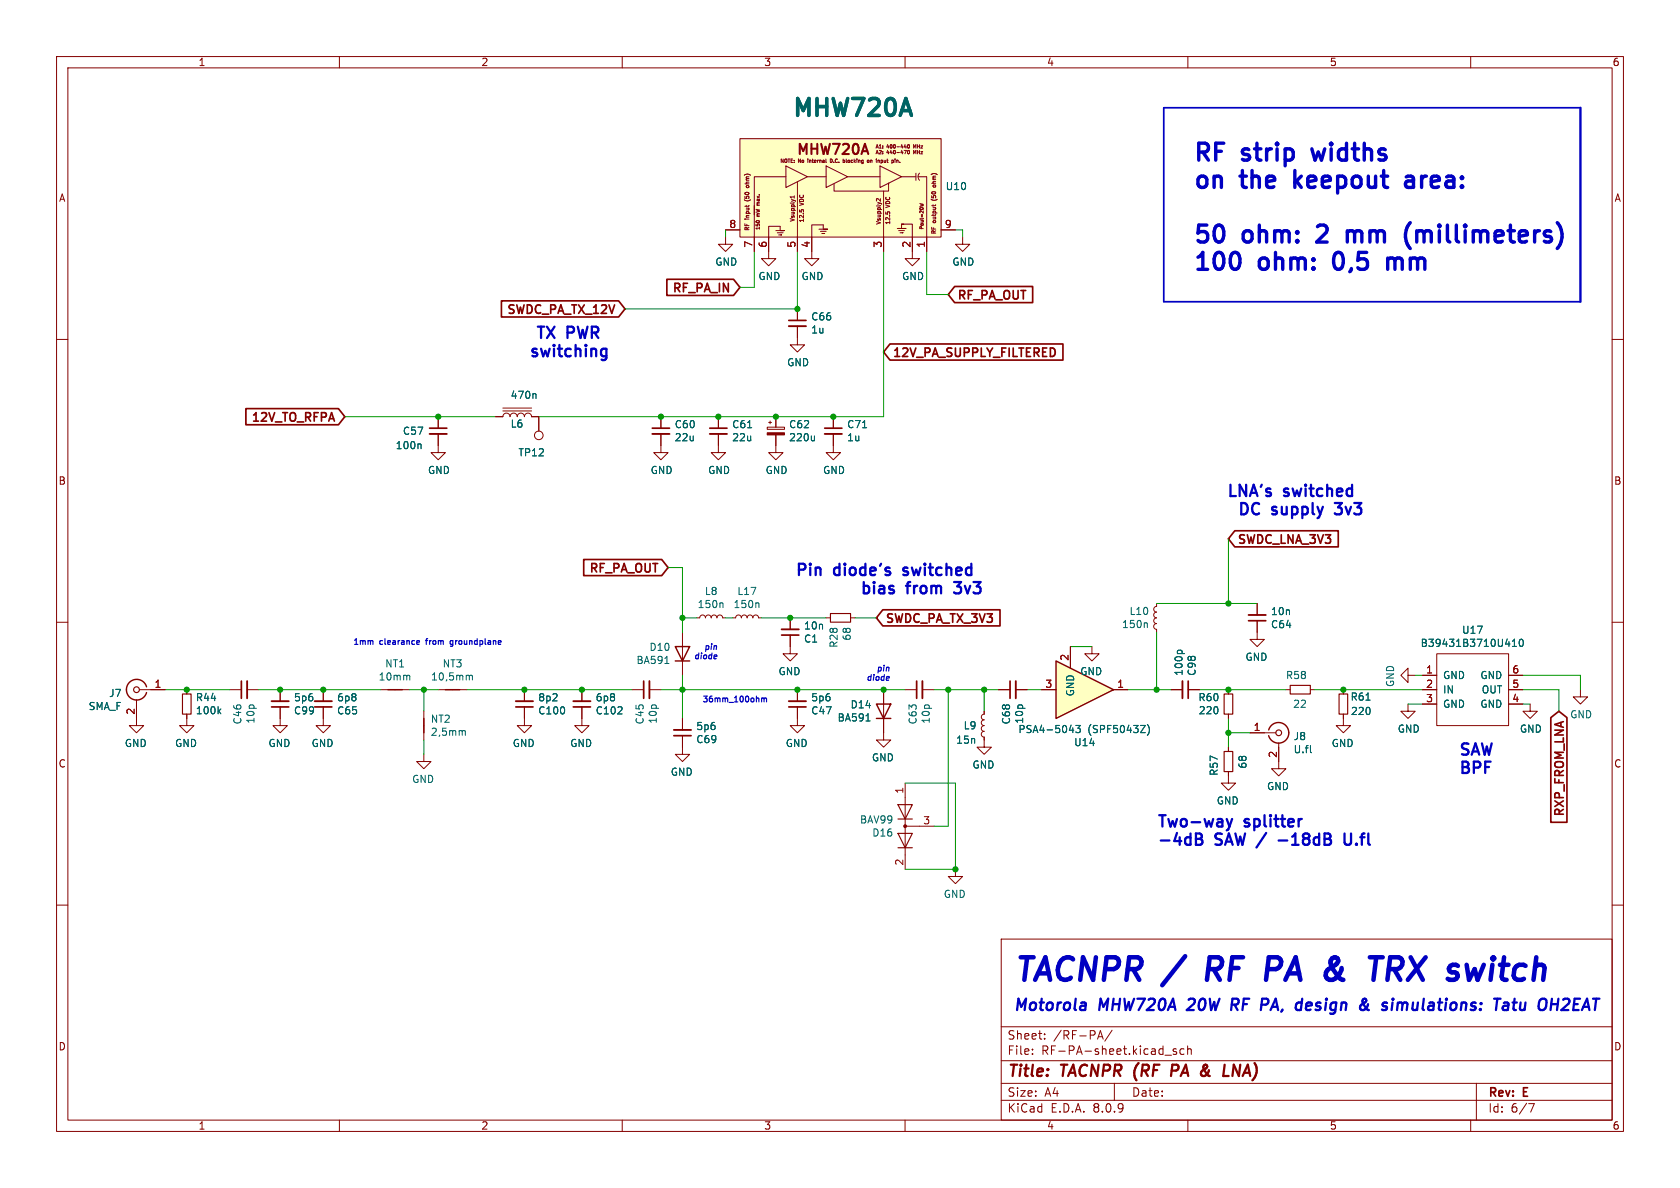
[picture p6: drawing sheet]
<svg xmlns="http://www.w3.org/2000/svg" width="297mm" height="210mm" viewBox="0 0 297 210" stroke-linecap="round" stroke-linejoin="round" font-family="sans-serif">
<g fill="none" stroke="#840000" stroke-width=".18">
<path d="M10 10h277v190h-277zM12 12h273v186h-273zM60 10v2M110 10v2M160 10v2M210 10v2M260 10v2M128.3 41.9v1.3h1.2l-1.2 1.3-1.3-1.3h1.3M135.9 44.5v1.2h1.3l-1.3 1.3-1.3-1.3h1.3M141 57.7v3.3h1.2l-1.2 1.2-1.3-1.2h1.3M141 54.6v2M10 60h2"/>
<path d="M116.8 76.7v3.3h1.3l-1.3 1.3-1.2-1.3h1.2M116.8 73.7v2M127 76.7v3.3h1.3l-1.3 1.3-1.3-1.3h1.3M127 73.7v2M285 60h2M10 110h2M193 114.3v1.3h-1.2l1.2 1.2 1.3-1.2h-1.3M285 110h2M160 138.4v15.3M174 125.7v.5l-.4 .2-.1 .4 .1 .3 .4 .1-.4 .2-.1 .4 .1 .3 .4 .2-.4 .2-.1 .5 .2 .2 .3 .1-.4 .1-.1 .4 .1 .4 .4 .1v.5M176.5 121.9h2.1M179.6 121.9h2"/>
<path d="M207 121.9h2M210.1 121.9h2M160 146.1h5.1M168.9 153.7v1.2h-1.3l1.3 1.3 1.3-1.3h-1.3M10 160h2M177 166h108v32h-108zM285 160h2M60 198v2M110 198v2M160 198v2M177 194.5h108M177 191.5h108"/>
<path d="M177 187.5h108M177 181.5h108M182.5 186.3v.1M182.5 185.5v.1M184.7 183.6v.1M184.7 182.8v.1M194 183.7l.5-1.5 .5 1.5M194.2 183.3h.7M196.6 182.1l-1.3 2M197 191.5v3M206 186.5h1.1M208 185.5l-.4-.1-.2 .2 .1 .2 .5 .2v.3h-.6"/>
<path d="M209.3 185.5l-.4-.1-.3 .3v.4l.1 .2h.6M210 184.9v1.5M210 185.5l.2-.1 .3 .1 .1 .9M210 198v2M260 198v2M261 191.5v6.5M270.2 195.1h1l-.6 1.5"/>
</g>
<path d="M207.3 188.2h.7M208.1 189.2l-1 .1M213.3 189.8l.6 .4M213.7 189.2l-.1 .4-.4 .4M217.9 190.2l.2-2 .9 2" fill="none" stroke="#840000" stroke-width=".4"/>
<path d="M139.4 57.7h3.1M115.3 76.7h3.1M125.5 76.7h3M179.6 120.4v3M209 120.4v3" fill="none" stroke="#840000" stroke-width=".33"/>
<path d="M139.4 56.6h3.1M115.3 75.7h3.1M125.5 75.7h3M178.6 120.4v3M210.1 120.4v3" fill="none" stroke="#840000" stroke-width=".3"/>
<path d="M132.2 75.6h.7M208.1 115.2l.3-.3h.3l.3 .3" fill="none" stroke="#006464" stroke-width=".18"/>
<path d="M158.7 144.8h2.6M158.7 149.9h2.6M158.7 142.2h2.6l-1.3 2.6zM158.7 147.3h2.6l-1.3 2.6z" fill="none" stroke="#840000" stroke-width=".2"/>
<circle cx="160" cy="146" r=".25" fill="#840000" stroke="#840000" stroke-width=".18"/>
<path d="M130.8 24.5h35.6v17.4h-35.6z" fill="#ffffc2"/>
<g fill="none" stroke="#840000" stroke-width=".18">
<path d="M130.8 24.5h35.6v17.4h-35.6zM131.6 35.3h.1M131.6 30.9v.1M131.9 35.5h.5M132.1 32.8l-.2 .1 .2 .3 .3-.1-.1-.3M133.3 36.3v8.2M133.7 39.1h-.1M133.7 39.1h.1M133.7 39.1l.3-.1 .3 .1M133.9 36.3h.4M133.9 36.1v.2M133.9 36.3h.1"/>
<path d="M138.9 31.2h-5.6v6.8M138.9 29.3l3.8 1.9-3.8 1.9zM140.4 34.6v.4M140.4 34.8h-.7l.2 .2M141 32.1v12.4M141.3 37.1v.3M141.6 37.4l.1-.3h.3l.1 .3M142.7 31.2h3.3M146 29.3l3.9 1.9-3.9 1.9zM147.4 32.5v1.3h9.7v-1.4v.1M149.9 31.2h5.7M153.9 28.3v.4"/>
<path d="M153.9 28.4l.2-.1 .1 .4M154.9 28.1v.1M154.9 28.2h.1M155.6 29.3l3.8 1.9-3.8 1.9zM155.6 35.1v.5l-.5-.5-.2 .2 .1 .2M155.8 28.3l.3 .1-.1 .3h-.2M156.2 33.8v10.7M156.3 28.3l.1 .4M156.6 37.5v.3M156.9 37.8l.1-.4 .3 .1v.3M156.9 25.5l-.1 .5M156.9 26.6l-.1 .4"/>
<path d="M157.5 26.6l-.1 .4M158.7 28.3l.1 .4M159.1 28.7h.1M159.4 39.6v.8M159.4 31.2h2.5M159.4 25.5l-.1 .5M159.4 26.6l-.1 .4M159.8 39.6h-.4h1.9v6.1h1.3l-1.3 1.3-1.3-1.3h1.3M159.8 26.6h.4l-.2 .6M160 25.5l-.1 .5h.3M160.5 25.6h.1a.28 .28 0 0 1 .2 .3 .28 .28 0 0 1-.3 .2zM160.5 26.6h.1a.28 .28 0 0 1 .2 .3 .28 .28 0 0 1-.3 .2z"/>
<path d="M161.7 26l-.2-.4v.6M161.7 27l-.2-.4v.6M161.9 30.6v1.3M162.3 31.2h1.5v13.3M162.6 30.6a.9 .9 0 0 0 0 1.3M162.6 36l.6 .1-.4 .1 .4 .2-.6 .1M164.6 35.2h.1M164.6 30.8v.1M164.9 35.4h.5M164.9 36.2v.3M165.1 32.7l-.2 .1 .2 .3 .3-.1-.1-.3M165.4 36.2v.1"/>
<path d="M128.3 40.6h2.5M135.9 41.9v2.6M137.2 40.8h1.5h-.7M137.4 41.1h1M137.7 41.5h.5h-.2M137.9 40.8v-.8h-2v2.2M144.8 40.5h1.5h-.6M145 40.9h1M145.3 41.3h.5h-.1M145.5 40.5v-.7h-2v5.9h1.3l-1.3 1.3-1.3-1.3h1.3M158.6 40.4h1.5h-.6M158.9 40.8h1"/>
<path d="M159.1 41.1h.5h-.1M166.4 40.6h2.5M135.6 75.5h3.1v.4h-3.1zM135.9 74.7h.5M136.1 74.4v.5M137.2 76.9v3.1h1.2l-1.2 1.3-1.3-1.3h1.3M137.2 73.7v1.8M147.3 76.7v3.3h1.3l-1.3 1.3-1.3-1.3h1.3M147.3 73.7v2M123.2 109.2h.5l.1-.3 .4-.2 .4 .2 .1 .3 .2-.3 .3-.2 .4 .2 .1 .3 .2-.3 .3-.2 .4 .2 .1 .3 .2-.3 .4-.2 .3 .2 .2 .3h.5M129.5 109.2h.5l.2-.3 .4-.2 .3 .2 .2 .3 .1-.3 .4-.2 .3 .2 .2 .3 .1-.3 .4-.2 .3 .2 .2 .3 .1-.3 .4-.2 .4 .2 .1 .3h.5M139.7 112.3v3.3h-1.3l1.3 1.2 1.3-1.2h-1.3"/>
<path d="M139.7 109.2v2.1M146 109.2h.8M150.4 109.2h.7M204.5 106.7v.5l-.4 .1-.1 .4 .1 .4 .4 .1-.4 .1-.1 .4 .1 .4 .4 .1-.4 .2-.1 .5 .2 .2 .3 .1-.4 .2-.1 .3 .1 .4 .4 .2v.5M222.2 111.8v1.2h-1.2l1.2 1.3 1.3-1.3h-1.3M248.9 119.4v-1.3l-1.3 1.3 1.3 1.3v-1.3h1.3M251.5 119.4h2.5M254 115.6h12.7v12.7h-12.7zM266.7 119.4h2.5M49.5 127v1.3h-1.2l1.2 1.2 1.3-1.2h-1.3M120.6 130v3.4h-1.2l1.2 1.2 1.3-1.2h-1.3M120.6 127v2"/>
<path d="M141 125v3.3h-1.3l1.3 1.2 1.2-1.2h-1.2M141 121.9v2.1M156.2 121.9v8.9h-1.3l1.3 1.3 1.3-1.3h-1.3M174 130.8v1.3h-1.3l1.3 1.3 1.3-1.3h-1.3M217.2 136.4v2h-1.3l1.3 1.3 1.2-1.3h-1.2M217.2 121.9v.8M217.2 126.2v.8M217.2 132.1v.7M221 129.5h4.6M226.1 131.3v4.6h-1.3l1.3 1.3 1.2-1.3h-1.2M227.3 121.9h.8M231.6 121.9h.8"/>
<path d="M237.5 126.2v2.1h-1.3l1.3 1.2 1.3-1.2h-1.3M237.5 121.9v.8M248.9 124.5v1.2h1.3l-1.3 1.3-1.3-1.3h1.3M251.5 121.9h2.5M251.5 124.5h2.5M266.7 121.9h2.5M266.7 124.5h2.5M270.5 124.5v1.2h1.3l-1.3 1.3-1.3-1.3h1.3M279.4 121.9v1.3h1.3l-1.3 1.3-1.3-1.3h1.3"/>
</g>
<path d="M144 77.1v.8M144 77.8l-.2 .1M152.5 75.6h.7M127.6 106.6l.2 .1v.7M134 106.6l.2 .1v.7M202.7 110.1l.1 .2v.6M267.4 114.3h.7M267.4 113.4l.3-.4v1.3M268.8 113.1l.1-.1a.68 .68 0 0 1 .4 .6 .68 .68 0 0 1-.4 .7 .84 .84 0 0 1-.1-1.2zM153.1 127.5h.7M231.7 133l.2 .1M241.5 123.8h.7" fill="none" stroke="#006464" stroke-width=".18"/>
<path d="M145.8 76.7h3M138.2 111.3h3M119.1 129h3.1M139.4 124h3.1" fill="none" stroke="#840000" stroke-width=".33"/>
<path d="M145.8 75.7h3M138.2 112.3h3M119.1 130h3.1M139.4 125h3.1" fill="none" stroke="#840000" stroke-width=".3"/>
<path d="M135.6 76.5h3.1v.4h-3.1z" fill="#840000" stroke="#840000" stroke-width=".18"/>
<path d="M154.9 124.5h2.6l-1.3 2.5zM154.9 127h2.6M224.3 129a1.82 1.82 0 0 1 2.8-.9 1.82 1.82 0 0 1 0 2.9 1.82 1.82 0 0 1-2.8-1" fill="none" stroke="#840000" stroke-width=".25"/>
<g fill="none" stroke="#840000" stroke-width=".2">
<path d="M146.8 108.5h3.6v1.5h-3.6zM216.4 132.8h1.5v3.6h-1.5zM216.4 122.7h1.5v3.5h-1.5zM228.1 121.2h3.5v1.5h-3.5zM236.7 122.7h1.6v3.5h-1.6z"/>
<circle cx="226.1" cy="129.5" r=".51"/>
</g>
<path d="M186.7 116.8l10.1 5.1-10.1 5.1z" fill="#ffffc2"/>
<path d="M119.4 114.3h2.5l-1.3 2.5zM119.4 116.8h2.5M186.7 116.8l10.1 5.1-10.1 5.1zM25.9 121.4a1.81 1.81 0 0 0-2.8-1 1.81 1.81 0 0 0 0 3 1.81 1.81 0 0 0 2.8-1M68.6 121.9h2.5M74.9 127v2.5M78.7 121.9h2.6" fill="none" stroke="#840000" stroke-width=".25"/>
<g fill="none" stroke="#840000" stroke-width=".18">
<path d="M128.3 40.6h2.5M133.3 41.9v2.6M135.9 41.9v2.6M141 41.9v2.6M141 54.6v2M141 57.7v2M143.5 41.9v2.6M156.2 41.9v2.6M161.3 41.9v2.6M163.8 41.9v2.6M166.4 40.6h2.5M170.2 41.9v1.3h1.2l-1.2 1.3-1.3-1.3h1.3"/>
<path d="M77.5 76.7v3.3h1.2l-1.2 1.3-1.3-1.3h1.3M77.5 73.7v2M87.6 73.7h1.3a.64 .64 0 0 1 .6-.7 .64 .64 0 0 1 .7 .7 .64 .64 0 0 1 .6-.7 .64 .64 0 0 1 .6 .7 .64 .64 0 0 1 .7-.7 .64 .64 0 0 1 .6 .7 .64 .64 0 0 1 .6-.7 .64 .64 0 0 1 .7 .7h1.2v2.5M88.9 72.6h5.1M88.9 72.1h5.1M116.8 73.7v2M116.8 76.7v2M127 73.7v2M127 76.7v2M137.2 73.7v1.8M137.2 76.9v1.8M147.3 73.7v2"/>
<path d="M147.3 76.7v2M120.6 111.8v7.6M139.7 109.2v2.1M139.7 112.3v2M189.2 114.3v3.8M222.2 106.7v2M222.2 109.7v2.1M251.5 119.4h2.5M266.7 119.4h2.5M24.1 123.7v4.6h-1.2l1.2 1.2 1.3-1.2h-1.3M24.6 121.9h4.6M33 126.2v2.1h-1.3l1.3 1.2 1.3-1.2h-1.3"/>
<path d="M33 121.9v.8M40.6 121.9h2.1M43.7 121.9h2M49.5 121.9v2.1M49.5 125v2M57.1 125v3.3h-1.2l1.2 1.2 1.3-1.2h-1.3M57.1 121.9v2.1M67.3 121.9h5.1M74.9 133.4v1.2h-1.2l1.2 1.3 1.3-1.3h-1.3M74.9 125.7v5.1M77.5 121.9h5M92.7 125v3.3h-1.3l1.3 1.2 1.3-1.2h-1.3"/>
<path d="M92.7 121.9v2.1M102.9 125v3.3h-1.3l1.3 1.2 1.2-1.2h-1.2M102.9 121.9v2.1M111.8 121.9h2M114.8 121.9h2M120.6 127v2M120.6 130v2.1M141 121.9v2.1M141 125v2M156.2 121.9v2.6M156.2 127v2.5M160 121.9h2.1"/>
<path d="M163.1 121.9h2M174 125.7v.5M174 130.3v.5M176.5 121.9h2.1M179.6 121.9h2M184.1 121.9h2.6M196.8 121.9h2.6M207 121.9h2M210.1 121.9h2M217.2 121.9v.8M217.2 126.2v.8M217.2 132.1v.7"/>
<path d="M217.2 136.4v.8M221 129.5h2.5M226.1 132.1v2.5M237.5 121.9v.8M237.5 126.2v.8M251.5 121.9h2.5M251.5 124.5h2.5M266.7 121.9h2.5M266.7 124.5h2.5"/>
<circle cx="95.2" cy="77" r=".76"/>
</g>
<g fill="none" stroke="#006464" stroke-width=".18">
<path d="M74.3 78.5l.1 .2v.6M94.6 69.6l.2 .2v.6M132.2 75.6h.7M144 77.1v.8M144 77.8l-.2 .1M152.5 75.6h.7M72.1 119.4l.4 .1v.7M83 119.5l.2-.1h.3v.8M117.5 117.3h.8M208.1 115.2l.3-.3h.3l.3 .3M267.4 114.3h.7M267.4 113.4l.3-.4v1.3"/>
<path d="M268.8 113.1l.1-.1a.68 .68 0 0 1 .4 .6 .68 .68 0 0 1-.4 .7 .84 .84 0 0 1-.1-1.2zM38.7 125.7l.3 .5M39 125.3l-.4 .5M81.9 129.1l.4 .2v.7M153.1 127.5h.7M189 129.1h.8M189.7 128.7v.8M190.2 128.2h.8l-.4 .5 .3 .1v.6l-.2 .1-.5-.1M201.6 128.2h.9l-.9 1.3h.9M202.8 128.1a1.46 1.46 0 0 1 0 1.9M231.7 133l.2 .1M241.5 123.8h.7"/>
</g>
<path d="M75.9 76.7h3.1M220.7 108.7h3.1M43.7 120.4v3M48 124h3.1M55.6 124h3.1M91.2 124h3M101.3 124h3.1M114.8 120.4v3M163.1 120.4v3" fill="none" stroke="#840000" stroke-width=".33"/>
<g fill="none" stroke="#840000" stroke-width=".3">
<path d="M88.6 53.2h20.8l1.1 1.4-1.1 1.4h-20.8zM117.9 49.4h11.8l1.1 1.4-1.1 1.4h-11.8zM168.8 50.6h13.8v2.9h-13.8l-1.2-1.4zM43.5 72.2h16.3l1.2 1.5-1.2 1.4h-16.3zM75.9 75.7h3.1M157.3 60.8h30.6v2.9h-30.6l-1.1-1.5zM103.2 98.9h13.8l1.1 1.4-1.1 1.5h-13.8zM218.3 93.8h18.3v2.9h-18.3l-1.1-1.4zM156.1 107.8h20.7v2.8h-20.7l-1.2-1.4zM220.7 109.7h3.1M42.7 120.4v3M48 125h3.1"/>
<path d="M55.6 125h3.1M91.2 125h3M101.3 125h3.1M113.8 120.4v3M162.1 120.4v3M274.2 126.9l1.4-1.2 1.4 1.2v18.5h-2.8z"/>
</g>
<g fill="none" stroke="#840000" stroke-width=".2">
<path d="M32.3 122.7h1.5v3.5h-1.5z"/>
<circle cx="24.1" cy="121.9" r=".51"/>
</g>
<g fill="none" stroke="#0000c2" stroke-width=".6">
<path d="M228.9 30.1v3M230.1 31.1l-1.2 1.2M231.9 26.3l.6 2M233.1 39.9l-.2 .2M248.6 31.3l.3-.2h.6l.3 .2 .1 .3M249.3 39.4l-.1 .1M249.9 31.9l-.3 .1h-.7a.59 .59 0 0 0-.5 .6 .59 .59 0 0 0 .5 .5h.7l.3-.1M219.1 45.2l.1 .6-.1 1.2M234.5 41.1l-1.7 1.7h1.8M235.9 45.2l-.1 .6 .1 1.2M238.2 40.8v2M238.2 41.1a.74 .74 0 0 1 1.3 .1"/>
<path d="M239.5 41.2v1.6M239.6 40.9l-.1 .3M245.3 45.6v2M245.3 45.9a.74 .74 0 0 1 1.3 .1M246.6 46v1.6M246.8 45.8l-.2 .2M249.2 43.8l.1 .1M250.5 40.8v2M250.9 40.8l-.4 .3"/>
</g>
<path d="M74 113.2l.2 .3-.5 .1M74.1 113.9h-.1M79.6 114.2h.4M80 113.2l-.4 .2v.4l.4 .1M134.6 123.4v.7M134.6 123.5l.3-.1 .2 .1M135.1 123.5l.1-.1h.3v.7M135.1 123.5v.6" fill="none" stroke="#0000c2" stroke-width=".2"/>
<g fill="none" stroke="#0000c2" stroke-width=".4">
<path d="M106.6 61.6l.6 .1M107.2 61.6v1.7l-.4 .4M107.2 62.9l-.6 .1M211.4 148.3h.7M212.1 148.3a.53 .53 0 0 1 .5 .5 .53 .53 0 0 1-.4 .5h-.8M212.5 147.9l-.4 .4M216.9 144.8l.4 1.3M217.3 146.1l-.1 .5M217.8 144.8l-.5 1.3M226 148.6h1.6M237.7 147.3v1.7l.4 .3 .6-.1 .1-.2v-1.7M191.9 177.3l-.1 1.3"/>
<path d="M191.9 177.7l-.2 .1M211.1 177.4l-1.3 1.2h1.2M217.9 176.5h.8M218.2 177.6l.6 1M218.7 177.5l-.9 .1M231.7 177.2l-.6 .1-.2 1 .2 .3 .6-.1M231.9 177.7l-1 .2M247.4 177.2l.5 .1 .1 .2M248 177.5l-.2 1.1M248.6 177.2l-.5 .1-.1 .2M267.4 177.2h.8M267.8 176.5l-.2 1.8v.2l.4 .1"/>
<path d="M268.8 177.2v1.3l.1 .1 .5-.1M276.7 176.5h.4a.45 .45 0 0 1 .3 .6l-.1 .3-1.3 1.2h1.3"/>
</g>
<path d="M213.9 169.2l-.5 4M224.3 169.2h1.5M226 171.1l-.4 .2h-1.5M236.4 172.5l.5 .5 .6 .2M237.2 171.1l-.3 1-.7 .7M246.5 171.3l1.1 1.9M247.6 169.4l-.3-.2h-1.5l-.5 4M247.6 170.9l-.6 .4h-1.5" fill="none" stroke="#0000c2" stroke-width=".8"/>
<path d="M279.4 19.1h-73.7v34.2h73.7" fill="none" stroke="#0000c2" stroke-width=".3"/>
<path d="M279.4 19.1v34.2" fill="none" stroke="#0000c2" stroke-width=".41"/>
<g fill="none" stroke="#009600" stroke-width=".18">
<path d="M128.3 40.6v1.3M133.3 44.5v6.3h-2.5M141 44.5v10.1h-30.5M156.2 44.5v29.2h-61M163.8 44.5v7.6h3.8M168.9 40.6h1.3v1.3M61 73.7h26.6M217.2 95.3v11.4M118.1 100.3h2.5v11.5M120.6 109.2h2.6M120.6 119.4v7.6M128.3 109.2h1.2"/>
<path d="M134.6 109.2h11.4M151.1 109.2h3.8M189.2 114.3h3.8M204.5 111.8v10.1M204.5 106.7h17.7M250.2 119.4h1.3M269.2 119.4h10.2v2.5M29.2 121.9h11.4M45.7 121.9h21.6M72.4 121.9h5.1M74.9 121.9v3.8M74.9 130.8v2.6"/>
<path d="M82.5 121.9h29.3M116.8 121.9h43.2M160 138.4h8.9v15.3h-8.9M165.1 121.9h11.4M167.6 121.9v24.2h-2.5M174 121.9v3.8M181.6 121.9h2.5M199.4 121.9h7.6M212.1 121.9h15.2M217.2 127v5.1M217.2 129.5h3.8M232.4 121.9h19.1"/>
<path d="M248.9 124.5h2.6M269.2 121.9h6.4v3.8M269.2 124.5h1.3"/>
</g>
<g fill="#009600" stroke="#009600" stroke-width=".18">
<circle cx="92.7" cy="121.9" r=".46"/>
<circle cx="102.9" cy="121.9" r=".46"/>
<circle cx="77.5" cy="73.7" r=".46"/>
<circle cx="116.8" cy="73.7" r=".46"/>
<circle cx="237.5" cy="121.9" r=".46"/>
<circle cx="217.2" cy="121.9" r=".46"/>
<circle cx="217.2" cy="106.7" r=".46"/>
<circle cx="204.5" cy="121.9" r=".46"/>
<circle cx="120.6" cy="109.2" r=".46"/>
<circle cx="141" cy="54.6" r=".46"/>
<circle cx="127" cy="73.7" r=".46"/>
<circle cx="147.3" cy="73.7" r=".46"/>
<circle cx="137.2" cy="73.7" r=".46"/>
<circle cx="217.2" cy="129.5" r=".46"/>
<circle cx="139.7" cy="109.2" r=".46"/>
<circle cx="141" cy="121.9" r=".46"/>
<circle cx="156.2" cy="121.9" r=".46"/>
<circle cx="120.6" cy="121.9" r=".46"/>
<circle cx="168.9" cy="153.7" r=".46"/>
<circle cx="174" cy="121.9" r=".46"/>
<circle cx="167.6" cy="121.9" r=".46"/>
<circle cx="57.1" cy="121.9" r=".46"/>
<circle cx="74.9" cy="121.9" r=".46"/>
<circle cx="33" cy="121.9" r=".46"/>
<circle cx="49.5" cy="121.9" r=".46"/>
</g>
<g font-size="5.6" fill="#0000c2">
<text x="179.1" y="173.7">TACNPR /</text>
<text x="215.1" y="173.7">RF</text>
<text x="227.2" y="173.7">PA</text>
<text x="239.2" y="173.7">&amp;</text>
<text x="248.8" y="173.7">TRX switch</text>
</g>
<text font-size="4.2" fill="#006464" x="139.7" y="21.4">MHW720A</text>
<g font-size="4.2" fill="#0000c2">
<text x="210.8" y="28.7">RF</text>
<text x="219.9" y="28.7">strip</text>
<text x="233.5" y="28.7">widths</text>
<text x="210.8" y="33.5">on</text>
<text x="219.7" y="33.5">the</text>
<text x="230.2" y="33.5">keepout</text>
<text x="251.1" y="33.5">area:</text>
<text x="210.8" y="43.2">50</text>
<text x="220" y="43.2">ohm:</text>
<text x="234.3" y="43.2">2</text>
<text x="240.7" y="43.2">mm</text>
<text x="252.2" y="43.2">(millimeters)</text>
<text x="210.8" y="48">100</text>
<text x="222.9" y="48">ohm:</text>
<text x="237.2" y="48">0,5</text>
<text x="247.8" y="48">mm</text>
</g>
<g font-size="2.8" fill="#0000c2">
<text x="93.2" y="63.3">switching</text>
<text x="94.3" y="60">TX</text>
<text x="100.1" y="60">PWR</text>
<text x="216.5" y="88">LNA's</text>
<text x="226.9" y="88">switched</text>
<text x="218.4" y="91.2">DC</text>
<text x="224.8" y="91.2">supply</text>
<text x="236.8" y="91.2">3v3</text>
<text x="140.2" y="101.9">Pin</text>
<text x="147.3" y="101.9">diode's</text>
<text x="160.4" y="101.9">switched</text>
<text x="151.7" y="105.2">bias</text>
<text x="160.2" y="105.2">from</text>
<text x="169.4" y="105.2">3v3</text>
<text x="257.8" y="133.7">SAW</text>
<text x="257.8" y="136.9">BPF</text>
<text x="204.5" y="146.4">Two-way</text>
<text x="204.5" y="149.6">-4dB</text>
<text x="215" y="149.6">SAW /</text>
<text x="220.2" y="146.4">splitter</text>
<text x="227.7" y="149.6">-18dB</text>
<text x="240.2" y="149.6">U.fl</text>
<text x="179.1" y="178.8">Motorola</text>
<text x="194.4" y="178.8">MHW720A</text>
<text x="210.9" y="178.8">20W</text>
<text x="219.3" y="178.8">RF</text>
<text x="225.4" y="178.8">PA,</text>
<text x="232.4" y="178.8">design</text>
<text x="244.5" y="178.8">&amp;</text>
<text x="249.3" y="178.8">simulations:</text>
<text x="269.9" y="178.8">Tatu</text>
<text x="278.5" y="178.8">OH2EAT</text>
</g>
<g font-size="2.8" fill="#840000">
<text x="178" y="190.9">Title:</text>
<text x="187.7" y="190.9">TACNPR (RF</text>
<text x="208.7" y="190.9">PA</text>
<text x="214.7" y="190.9">&amp;</text>
<text x="219.5" y="190.9">LNA)</text>
</g>
<text font-size="2.5" fill="#840000" x="140.6" y="27.9">MHW720A</text>
<g font-size="2.1" fill="#840000">
<text x="118.6" y="52.1">RF_PA_IN</text>
<text x="169.1" y="53.4">RF_PA_OUT</text>
<text x="89.3" y="55.9">SWDC_PA_TX_12V</text>
<text x="157.7" y="63.5">12V_PA_SUPPLY_FILTERED</text>
<text x="44.1" y="75">12V_TO_RFPA</text>
<text x="103.9" y="101.6">RF_PA_OUT</text>
<text x="218.7" y="96.6">SWDC_LNA_3V3</text>
<text x="156.4" y="110.5">SWDC_PA_TX_3V3</text>
<text x="276.9" y="144.7" transform="rotate(-90 276.9 144.7)">RXP_FROM_LNA</text>
<text x="178" y="184">Sheet:</text>
<text x="186.2" y="184">/RF-PA/</text>
<text x="178" y="186.7">File:</text>
<text x="184.1" y="186.7">RF-PA-sheet.kicad_sch</text>
<text x="178" y="196.9">KiCad</text>
<text x="178" y="194.1">Size:</text>
<text x="184.7" y="194.1">A4</text>
<text x="185.7" y="196.9">E.D.A.</text>
<text x="193.3" y="196.9">8.0.9</text>
<text x="200" y="194.1">Date:</text>
<text x="263" y="194.3">Rev:</text>
<text x="263" y="196.9">Id:</text>
<text x="267.1" y="196.9">6/7</text>
<text x="269.4" y="194.3">E</text>
</g>
<g font-size="1.8" fill="#840000">
<text x="35" y="11.9">1</text>
<text x="85" y="11.9">2</text>
<text x="135" y="11.9">3</text>
<text x="185" y="11.9">4</text>
<text x="235" y="11.9">5</text>
<text x="285" y="11.9">6</text>
<text x="10.3" y="35.9">A</text>
<text x="285.3" y="35.9">A</text>
<text x="10.3" y="85.9">B</text>
<text x="285.3" y="85.9">B</text>
<text x="10.3" y="135.9">C</text>
<text x="285.3" y="135.9">C</text>
<text x="10.3" y="185.9">D</text>
<text x="285.3" y="185.9">D</text>
<text x="35" y="199.9">1</text>
<text x="85" y="199.9">2</text>
<text x="135" y="199.9">3</text>
<text x="185" y="199.9">4</text>
<text x="235" y="199.9">5</text>
<text x="285" y="199.9">6</text>
</g>
<g font-size="1.8" fill="#006464">
<text x="167.1" y="33.8">U10</text>
<text x="126.4" y="47.2">GND</text>
<text x="168.3" y="47.2">GND</text>
<text x="134" y="49.7">GND</text>
<text x="141.6" y="49.7">GND</text>
<text x="159.4" y="49.7">GND</text>
<text x="143.3" y="59.2">1u</text>
<text x="143.3" y="56.8">C66</text>
<text x="139.1" y="64.9">GND</text>
<text x="90.2" y="70.7">470n</text>
<text x="71.1" y="77.1">C57</text>
<text x="90.2" y="75.8">L6</text>
<text x="119.2" y="75.9">C60</text>
<text x="129.3" y="75.9">C61</text>
<text x="139.4" y="75.9">C62</text>
<text x="149.7" y="75.9">C71</text>
<text x="69.9" y="79.6">100n</text>
<text x="75.6" y="84">GND</text>
<text x="91.6" y="80.9">TP12</text>
<text x="114.9" y="84">GND</text>
<text x="119.2" y="78.2">22u</text>
<text x="125.1" y="84">GND</text>
<text x="129.3" y="78.2">22u</text>
<text x="135.3" y="84">GND</text>
<text x="139.4" y="78.2">220u</text>
<text x="145.4" y="84">GND</text>
<text x="149.7" y="78.2">1u</text>
<text x="123.2" y="107.7">150n</text>
<text x="124.5" y="105.4">L8</text>
<text x="129.6" y="107.7">150n</text>
<text x="130.3" y="105.4">L17</text>
<text x="142" y="113.8">C1</text>
<text x="142" y="111.5">10n</text>
<text x="150.6" y="113.4" transform="rotate(-90 150.6 113.4)">68</text>
<text x="198.3" y="111.2">150n</text>
<text x="199.6" y="108.9">L10</text>
<text x="224.6" y="111.3">C64</text>
<text x="224.6" y="108.9">10n</text>
<text x="258.4" y="112.2">U17</text>
<text x="68" y="118.2">NT1</text>
<text x="78.2" y="118.2">NT3</text>
<text x="112.4" y="117.6">BA591</text>
<text x="114.7" y="115.3">D10</text>
<text x="137.5" y="119.6">GND</text>
<text x="148.3" y="114.6" transform="rotate(-90 148.3 114.6)">R28</text>
<text x="190.9" y="119.6">GND</text>
<text x="209.3" y="119.6" transform="rotate(-90 209.3 119.6)">100p</text>
<text x="211.6" y="119.6" transform="rotate(-90 211.6 119.6)">C98</text>
<text x="220.1" y="117">GND</text>
<text x="251.1" y="114.6">B39431B3710U410</text>
<text x="15.6" y="125.7">SMA_F</text>
<text x="19.2" y="123.4">J7</text>
<text x="34.5" y="124.2">R44</text>
<text x="51.9" y="124.2">5p6</text>
<text x="59.5" y="124.2">6p8</text>
<text x="66.8" y="120.5">10mm</text>
<text x="76.1" y="120.5">10,5mm</text>
<text x="95.1" y="124.2">8p2</text>
<text x="105.2" y="124.2">6p8</text>
<text x="143.3" y="124.2">5p6</text>
<text x="150.3" y="125.4">D14</text>
<text x="190.1" y="123.2" transform="rotate(-90 190.1 123.2)">GND</text>
<text x="211.8" y="124.2">R60</text>
<text x="227.2" y="120.2">R58</text>
<text x="228.5" y="125.3">22</text>
<text x="238.7" y="124.1">R61</text>
<text x="246.7" y="121.5" transform="rotate(-90 246.7 121.5)">GND</text>
<text x="255" y="120.2">GND</text>
<text x="255" y="122.8">IN</text>
<text x="255" y="125.3">GND</text>
<text x="261.6" y="125.3">GND</text>
<text x="261.6" y="120.2">GND</text>
<text x="261.9" y="122.8">OUT</text>
<text x="34.5" y="126.5">100k</text>
<text x="42.9" y="128.2" transform="rotate(-90 42.9 128.2)">C46</text>
<text x="45.2" y="128" transform="rotate(-90 45.2 128)">10p</text>
<text x="51.9" y="126.5">C99</text>
<text x="59.5" y="126.5">C65</text>
<text x="76.1" y="128">NT2</text>
<text x="76.1" y="130.3">2,5mm</text>
<text x="95.1" y="126.5">C100</text>
<text x="105.2" y="126.5">C102</text>
<text x="114" y="128.2" transform="rotate(-90 114 128.2)">C45</text>
<text x="116.3" y="128" transform="rotate(-90 116.3 128)">10p</text>
<text x="123" y="131.6">C69</text>
<text x="123" y="129.3">5p6</text>
<text x="143.3" y="126.5">C47</text>
<text x="148" y="127.7">BA591</text>
<text x="162.3" y="128.2" transform="rotate(-90 162.3 128.2)">C63</text>
<text x="164.6" y="128" transform="rotate(-90 164.6 128)">10p</text>
<text x="168.9" y="131.7">15n</text>
<text x="170.3" y="129.1">L9</text>
<text x="178.8" y="128.2" transform="rotate(-90 178.8 128.2)">C68</text>
<text x="179.9" y="129.8">PSA4-5043</text>
<text x="181.1" y="128" transform="rotate(-90 181.1 128)">10p</text>
<text x="192.3" y="129.8">(SPF5043Z)</text>
<text x="211.8" y="126.5">220</text>
<text x="228.6" y="131">J8</text>
<text x="238.7" y="126.6">220</text>
<text x="247" y="129.7">GND</text>
<text x="268.6" y="129.7">GND</text>
<text x="277.5" y="127.2">GND</text>
<text x="22" y="132.3">GND</text>
<text x="30.9" y="132.3">GND</text>
<text x="47.4" y="132.3">GND</text>
<text x="55" y="132.3">GND</text>
<text x="90.5" y="132.3">GND</text>
<text x="100.7" y="132.3">GND</text>
<text x="118.5" y="137.3">GND</text>
<text x="138.8" y="132.3">GND</text>
<text x="154" y="134.8">GND</text>
<text x="171.8" y="136.1">GND</text>
<text x="189.8" y="132.1">U14</text>
<text x="215.5" y="137.3" transform="rotate(-90 215.5 137.3)">R57</text>
<text x="220.6" y="136" transform="rotate(-90 220.6 136)">68</text>
<text x="228.6" y="133.4">U.fl</text>
<text x="235.3" y="132.3">GND</text>
<text x="72.8" y="138.6">GND</text>
<text x="215" y="142.4">GND</text>
<text x="223.9" y="139.9">GND</text>
<text x="151.9" y="145.8">BAV99</text>
<text x="154.1" y="148.1">D16</text>
<text x="166.7" y="158.9">GND</text>
</g>
<g font-size="1.8" fill="#a90000">
<text x="128.8" y="40.4">8</text>
<text x="166.9" y="40.4">9</text>
<text x="133.1" y="43.9" transform="rotate(-90 133.1 43.9)">7</text>
<text x="135.6" y="43.9" transform="rotate(-90 135.6 43.9)">6</text>
<text x="140.7" y="43.9" transform="rotate(-90 140.7 43.9)">5</text>
<text x="143.3" y="43.9" transform="rotate(-90 143.3 43.9)">4</text>
<text x="156" y="43.9" transform="rotate(-90 156 43.9)">3</text>
<text x="161" y="43.9" transform="rotate(-90 161 43.9)">2</text>
<text x="163.6" y="43.9" transform="rotate(-90 163.6 43.9)">1</text>
<text x="189" y="116.9" transform="rotate(-90 189 116.9)">2</text>
<text x="252" y="119.1">1</text>
<text x="267.3" y="119.1">6</text>
<text x="27.2" y="121.7">1</text>
<text x="184.7" y="121.7">3</text>
<text x="197.4" y="121.7">1</text>
<text x="252" y="121.7">2</text>
<text x="252" y="124.2">3</text>
<text x="267.3" y="124.2">4</text>
<text x="267.3" y="121.7">5</text>
<text x="23.9" y="126.4" transform="rotate(-90 23.9 126.4)">2</text>
<text x="221.5" y="129.3">1</text>
<text x="225.8" y="134.1" transform="rotate(-90 225.8 134.1)">2</text>
<text x="159.8" y="140.4" transform="rotate(-90 159.8 140.4)">1</text>
<text x="163.1" y="145.8">3</text>
<text x="159.8" y="153.1" transform="rotate(-90 159.8 153.1)">2</text>
</g>
<g font-size="1.4" fill="#0000c2">
<text x="62.2" y="114.1">1mm</text>
<text x="67.1" y="114.1">clearance</text>
<text x="75.7" y="114.1">from</text>
<text x="80.3" y="114.1">groundplane</text>
<text x="122.5" y="116.6">diode</text>
<text x="124.3" y="115">pin</text>
<text x="154.8" y="118.8">pin</text>
<text x="124" y="124.2">36mm_100ohm</text>
<text x="153" y="120.4">diode</text>
</g>
<g font-size="1" fill="#840000">
<text x="132.7" y="35.2" transform="rotate(-90 132.7 35.2)">(50</text>
<text x="132.7" y="32.5" transform="rotate(-90 132.7 32.5)">ohm)</text>
<text x="165.7" y="35.1" transform="rotate(-90 165.7 35.1)">(50</text>
<text x="165.7" y="32.4" transform="rotate(-90 165.7 32.4)">ohm)</text>
<text x="132.7" y="40.9" transform="rotate(-90 132.7 40.9)">RF</text>
<text x="132.7" y="38.7" transform="rotate(-90 132.7 38.7)">input</text>
<text x="140.7" y="39.3" transform="rotate(-90 140.7 39.3)">Vsupply1</text>
<text x="142.3" y="39.5" transform="rotate(-90 142.3 39.5)">12.5</text>
<text x="142.3" y="36.2" transform="rotate(-90 142.3 36.2)">VDC</text>
<text x="155.9" y="39.8" transform="rotate(-90 155.9 39.8)">Vsupply2</text>
<text x="157.6" y="39.8" transform="rotate(-90 157.6 39.8)">12.5</text>
<text x="157.6" y="36.6" transform="rotate(-90 157.6 36.6)">VDC</text>
<text x="165.7" y="41.5" transform="rotate(-90 165.7 41.5)">RF</text>
<text x="165.7" y="39.4" transform="rotate(-90 165.7 39.4)">output</text>
</g>
<g font-size=".8" fill="#840000">
<text x="137.8" y="29">NOTE:</text>
<text x="141.2" y="29">No</text>
<text x="143.2" y="29">internal</text>
<text x="147.5" y="29">D.C.</text>
<text x="150.1" y="29">blocking</text>
<text x="154.6" y="26.4">A1:</text>
<text x="154.6" y="27.5">A2:</text>
<text x="154.7" y="29">on</text>
<text x="156.6" y="29">input</text>
<text x="156.8" y="26.4">400-440</text>
<text x="156.8" y="27.5">440-470</text>
<text x="161.9" y="26.4">MHz</text>
<text x="161.9" y="27.5">MHz</text>
<text x="134.5" y="35.9" transform="rotate(-90 134.5 35.9)">max.</text>
<text x="134.5" y="40.8" transform="rotate(-90 134.5 40.8)">150</text>
<text x="134.5" y="38.3" transform="rotate(-90 134.5 38.3)">mW</text>
<text x="163.5" y="40.7" transform="rotate(-90 163.5 40.7)">Pout=20W</text>
</g>
</svg>
